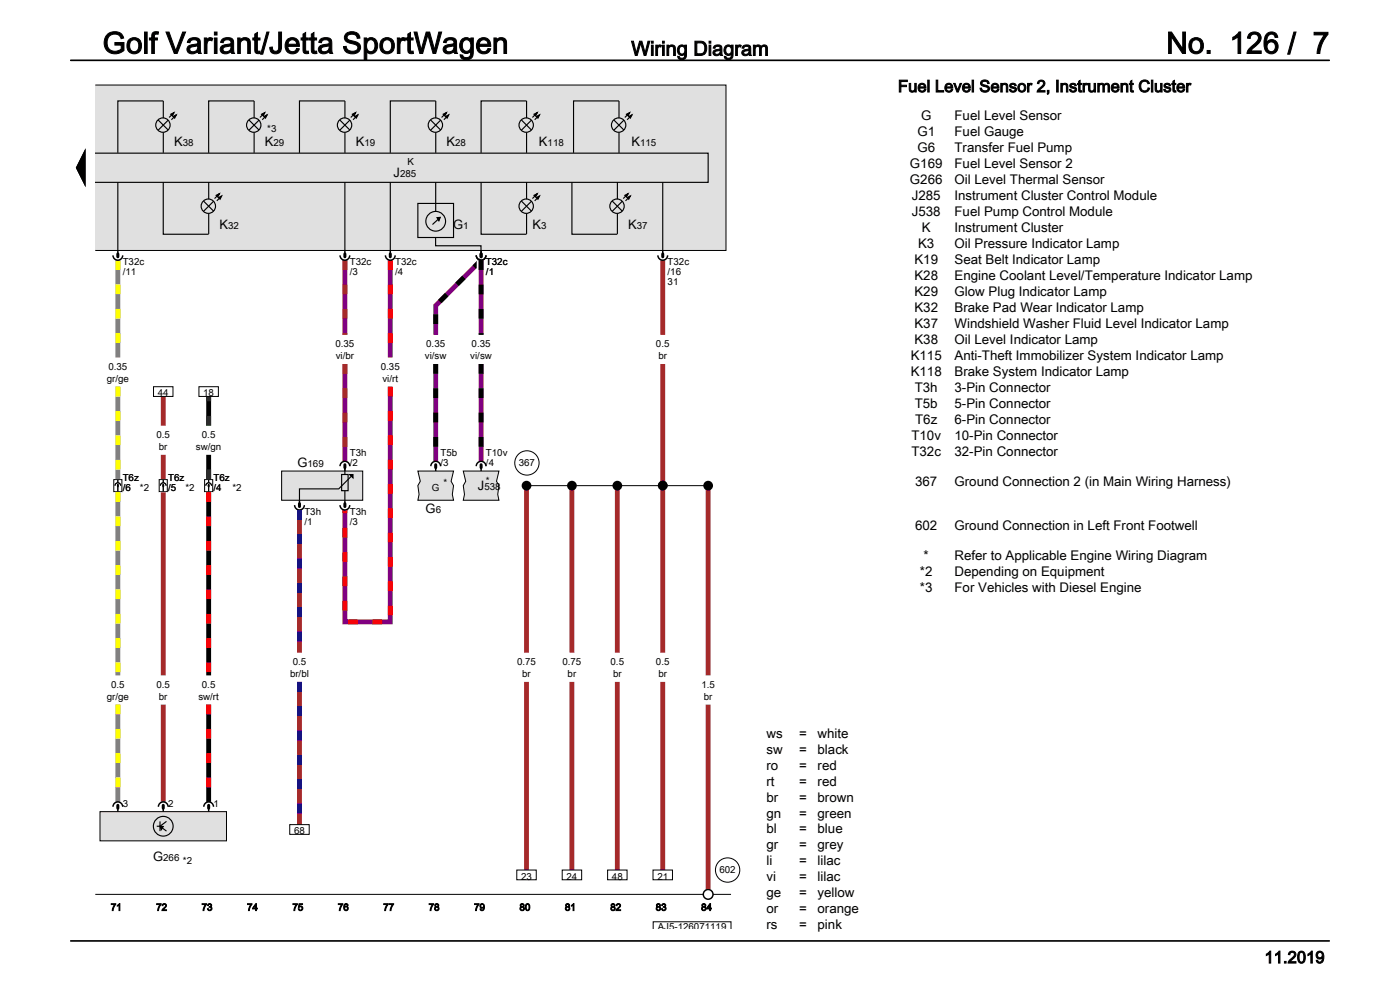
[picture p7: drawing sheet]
<svg xmlns="http://www.w3.org/2000/svg" width="297mm" height="210mm" viewBox="0 0 297 210" stroke-linecap="round" stroke-linejoin="round" font-family="sans-serif">
<path d="M20.2 189.7h134.9M138.6 197v-1.5h16.5v1.5" fill="none" stroke="#000" stroke-width=".21"/>
<path d="M20.2 18h133.8v35.1h-133.8z" fill="#e0e0e0"/>
<path d="M20.2 18h133.8v35.1h-133.8" fill="none" stroke="#000" stroke-width=".21"/>
<g fill="#000">
<path d="M18.2 31.5v8.2l-2.1-4.1zM36.2 24.2l.7-.3-.3 .7zM36.7 24.7l.7-.3-.3 .7zM55.5 24.2l.7-.3-.4 .7zM56 24.7l.7-.3-.4 .7zM74.8 24.2l.6-.3-.3 .7zM75.2 24.7l.7-.3-.3 .7zM94 24.2l.7-.3-.3 .7zM94.5 24.7l.7-.3-.4 .7zM113.3 24.2l.7-.3-.4 .7zM113.8 24.7l.7-.3-.4 .7zM132.9 24.2l.7-.3-.4 .7z"/>
<path d="M133.4 24.7l.7-.3-.4 .7zM45.9 41.4l.6-.3-.3 .7zM46.3 41.9l.7-.3-.3 .7zM92.7 46.2l.7-.1-.3 .7zM113.3 41.4l.7-.3-.4 .7zM113.8 41.9l.7-.3-.4 .7zM132.6 41.4l.6-.3-.3 .7zM133 41.9l.7-.3-.3 .7z"/>
</g>
<g fill="none" stroke="#000" stroke-width=".24">
<path d="M20.2 32.5h130v6.2h-130M25 38.7v14.4M33.6 25.5l2.1 2.1M34.6 38.7v11h9.7M34.6 25.1v-3.7h-9.6v11M34.6 28.1v4.3M35.7 25.5l-2.1 2.1M36.2 24.2l.7-.3-.3 .7zM36.7 24.7l.7-.3-.3 .7zM36.9 23.9l-1 1M37.4 24.4l-1 1M44.3 38.6v3.7"/>
<path d="M52.8 25.5l2.2 2.1M53.9 25.1v-3.7h-9.6v11M53.9 28.1v4.3M55 25.5l-2.2 2.1M55.5 24.2l.7-.3-.4 .7zM56 24.7l.7-.3-.4 .7zM56.2 23.9l-1.1 1M56.7 24.4l-1.1 1M72.1 25.5l2.1 2.1M73.2 38.7v14.4M73.2 25.1v-3.7h-9.7v11M73.2 28.1v4.3"/>
<path d="M74.2 25.5l-2.1 2.1M74.8 24.2l.6-.3-.3 .7zM75.2 24.7l.7-.3-.3 .7zM75.4 23.9l-1 1M75.9 24.4l-1 1M82.8 38.7v14.4M91.4 25.5l2.1 2.1M92.4 38.7v6.2M92.4 25.1v-3.7h-9.6v11M92.4 28.1v4.3M93.5 25.5l-2.1 2.1M94 24.2l.7-.3-.3 .7z"/>
<path d="M94.5 24.7l.7-.3-.4 .7zM94.7 23.9l-1 1M95.2 24.4l-1 1M102.1 38.7v11h9.6M110.6 25.5l2.2 2.1M111.7 25.1v-3.7h-9.6v11M111.7 28.1v4.3M111.7 38.6v3.7M112.8 25.5l-2.2 2.1M113.3 24.2l.7-.3-.4 .7zM113.8 24.7l.7-.3-.4 .7zM114 23.9l-1.1 1"/>
<path d="M114.5 24.4l-1.1 1M121.3 38.7v11h9.7M130.2 25.5l2.2 2.1M131 38.6v3.7M131.3 25.1v-3.7h-9.6v11M131.3 28.1v4.3M132.4 25.5l-2.2 2.1M132.9 24.2l.7-.3-.4 .7zM133.4 24.7l.7-.3-.4 .7zM133.6 23.9l-1 1M134.1 24.4l-1.1 1M140.6 38.7v14.4"/>
<path d="M43.2 42.7l2.1 2.1M44.3 45.3v4.3M45.3 42.7l-2.1 2.1M45.9 41.4l.6-.3-.3 .7zM46.3 41.9l.7-.3-.3 .7zM46.5 41.1l-1 1M47 41.6l-1 1M88.6 43.2h7.6v7.2h-7.6zM92.4 50.4v1.7h9.6v1.1M92.7 46.2l.7-.1-.3 .7zM93.4 46.1l-1.7 1.5M110.6 42.7l2.2 2.1"/>
<path d="M111.7 45.3v4.3M112.8 42.7l-2.2 2.1M113.3 41.4l.7-.3-.4 .7zM113.8 41.9l.7-.3-.4 .7zM114 41.1l-1.1 1M114.5 41.6l-1.1 1M129.9 42.7l2.1 2.1M131 45.3v4.3M132 42.7l-2.1 2.1M132.6 41.4l.6-.3-.3 .7zM133 41.9l.7-.3-.3 .7zM133.2 41.1l-1 1"/>
<path d="M133.7 41.6l-1 1"/>
<circle cx="34.6" cy="26.5" r="1.52"/>
<circle cx="53.8" cy="26.5" r="1.52"/>
<circle cx="73.1" cy="26.5" r="1.52"/>
<circle cx="92.4" cy="26.5" r="1.52"/>
<circle cx="111.6" cy="26.5" r="1.52"/>
<circle cx="131.2" cy="26.5" r="1.52"/>
<circle cx="44.2" cy="43.7" r="1.52"/>
<circle cx="92.4" cy="46.9" r="2.09"/>
<circle cx="111.6" cy="43.7" r="1.52"/>
<circle cx="130.9" cy="43.7" r="1.52"/>
</g>
<path d="M88.6 99.9h7.6l-.5 2.2 .5 .9-.2 1.9 .2 1.2h-7.6l.3-1.2-.3-1.9 .6-.9z" fill="#e0e0e0"/>
<path d="M88.6 99.9h7.6l-.5 2.2 .5 .9-.2 1.9 .2 1.2h-7.6l.3-1.2-.3-1.9 .6-.9z" fill="none" stroke="#000" stroke-width=".21"/>
<path d="M21.2 172.2h26.8v6.2h-26.8z" fill="#e0e0e0"/>
<path d="M24.1 101.7h1.8v2.6h-1.8zM33.8 101.7h1.7v2.6h-1.7zM43.4 101.7h1.7v2.6h-1.7zM21.2 172.2h26.8v6.2h-26.8z" fill="none" stroke="#000" stroke-width=".21"/>
<g fill="none" stroke="#000" stroke-width=".24">
<path d="M33.3 175.3h.6M33.9 175.3h.7l-.4 .7zM33.9 174.2v2.1M33.9 175.3l1.4 1M35.3 174.2l-1.4 1.1"/>
<circle cx="34.6" cy="175.3" r="2.09"/>
</g>
<path d="M33.9 175.3h.7l-.4 .7z" fill="#000"/>
<path d="M98.3 99.9h7.5l-.5 2.2 .5 .9-.2 1.9 .2 1.2h-7.5l.2-1.2-.2-1.9 .5-.9z" fill="#e0e0e0"/>
<g fill="none" stroke="#000" stroke-width=".21">
<path d="M98.3 99.9h7.5l-.5 2.2 .5 .9-.2 1.9 .2 1.2h-7.5l.2-1.2-.2-1.9 .5-.9zM111.2 103h39.5z"/>
<circle cx="111.8" cy="98.2" r="2.58"/>
<circle cx="154.4" cy="184.6" r="2.58"/>
</g>
<path d="M59.7 99.9h17.2v6.2h-17.2z" fill="#e0e0e0"/>
<path d="M42.2 82h4.1v2.1h-4.1zM59.7 99.9h17.2v6.2h-17.2zM24.4 103a.6 .6 0 0 1 .6-.6 .6 .6 0 0 1 .6 .6M25 101.8v.6M25 103.3v.9M34 103a.6 .6 0 0 1 .6-.6 .6 .6 0 0 1 .6 .6M34.6 101.8v.6M34.6 103.3v.9M43.7 103a.6 .6 0 0 1 .6-.6 .6 .6 0 0 1 .6 .6M44.3 101.8v.6M44.3 103.3v.9" fill="none" stroke="#000" stroke-width=".21"/>
<path d="M73.2 99.3v1.3M71.8 103.7h-8.3v2.4M72.5 100.7h1.3v3.4h-1.3zM73.2 104.1v2M74.2 100.7h.7v.7zM74.5 101l-2.7 2.8" fill="none" stroke="#000" stroke-width=".24"/>
<g fill="#000">
<path d="M74.2 100.7h.7v.7z"/>
<circle cx="140.6" cy="103" r="1.03"/>
<circle cx="150.2" cy="103" r="1.03"/>
</g>
<g fill="none" stroke="#fff" stroke-width="1.9" stroke-linecap="butt">
<path d="M25 55.2v20.6M140.6 55.2v15.8M92.4 71v-6.2l9.7-9.6v15.8M92.4 77.2v20.7M102.1 77.2v20.7M140.6 77.2v25.8M25 82v19.6M44.3 84.1v6.2M44.3 96.5v5.1M25 104.4v38.9M34.6 104.4v38.9M44.3 104.4v38.9"/>
<path d="M150.2 103v40.3M25 149.5v20.6M34.6 149.5v20.6M44.3 149.5v20.6M150.2 149.5v39.2"/>
</g>
<path d="M92.4 71v-6.2l9.7-9.6v15.8M92.4 77.2v20.7M102.1 77.2v20.7" fill="none" stroke="#800080" stroke-width="1" stroke-linecap="butt"/>
<path d="M102.1 55.2v15.8M102.1 55.2l-9.7 9.6v6.2M92.4 77.2v20.7M102.1 77.2v20.7" fill="none" stroke="#000" stroke-width="1" stroke-dasharray="2.1 3.1" stroke-linecap="butt"/>
<g fill="none" stroke="#000" stroke-width=".31">
<path d="M24 54.2a1.03 1.03 0 0 0 1 1 1.03 1.03 0 0 0 1-1M25 53.1v1.1M101 54.2a1.03 1.03 0 0 0 1.1 1 1.03 1.03 0 0 0 1-1M102.1 53.1v1.1M139.6 54.2a1.03 1.03 0 0 0 1 1 1.03 1.03 0 0 0 1-1M140.6 53.1v1.1M91.4 98.9a1.03 1.03 0 0 1 1-1 1.03 1.03 0 0 1 1.1 1M92.4 98.9v1M101 98.9a1.03 1.03 0 0 1 1.1-1 1.03 1.03 0 0 1 1 1M102.1 98.9v1M24 171.1a1.03 1.03 0 0 1 1-1 1.03 1.03 0 0 1 1 1M25 171.1v1.1"/>
<path d="M33.6 171.1a1.03 1.03 0 0 1 1-1 1.03 1.03 0 0 1 1.1 1M34.6 171.1v1.1M43.2 171.1a1.03 1.03 0 0 1 1.1-1 1.03 1.03 0 0 1 1 1M44.3 171.1v1.1"/>
</g>
<path d="M25 53.9v.6M102.1 53.9v.6M140.6 53.9v.6M92.4 98.6v.6M102.1 98.6v.6M25 170.8v.6M34.6 170.8v.6M44.3 170.8v.6" fill="none" stroke="#000" stroke-width=".64"/>
<path d="M25 55.2v20.6M25 82v19.6M25 104.4v38.9M25 149.5v20.6" fill="none" stroke="#808080" stroke-width="1" stroke-linecap="butt"/>
<path d="M25 55.2v20.6M25 82v19.6M25 104.4v38.9M25 149.5v20.6" fill="none" stroke="#ff0" stroke-width="1" stroke-dasharray="2.1 3.1" stroke-linecap="butt"/>
<path d="M25 102.8v.4M34.6 102.8v.4M44.3 102.8v.4" fill="none" stroke="#000" stroke-width=".37"/>
<path d="M140.6 55.2v15.8M140.6 77.2v25.8M34.6 104.4v38.9M150.2 103v40.3M34.6 149.5v20.6M150.2 149.5v39.2" fill="none" stroke="#a52a2a" stroke-width="1" stroke-linecap="butt"/>
<path d="M44.3 84.1v6.2M44.3 96.5v5.1M44.3 104.4v38.9M44.3 149.5v20.6" fill="none" stroke="#000" stroke-width="1" stroke-linecap="butt"/>
<path d="M44.3 104.4v38.9M44.3 149.5v20.6" fill="none" stroke="#f00" stroke-width="1" stroke-dasharray="2.1 3.1" stroke-linecap="butt"/>
<path d="M44.3 90.3v-6.2M44.3 101.6v-5.1" fill="none" stroke="#008000" stroke-width="1" stroke-dasharray="2.1 3.1" stroke-linecap="butt"/>
<circle cx="150.2" cy="189.7" r="1.03" fill="#fff"/>
<g fill="none" stroke="#000" stroke-width=".31">
<path d="M72.1 54.2a1.03 1.03 0 0 0 1.1 1 1.03 1.03 0 0 0 1-1M73.2 53.1v1.1M81.8 54.2a1.03 1.03 0 0 0 1 1 1.03 1.03 0 0 0 1-1M82.8 53.1v1.1M72.1 98.9a1.03 1.03 0 0 1 1.1-1 1.03 1.03 0 0 1 1 1M73.2 98.9v1M62.5 107.1a1.03 1.03 0 0 0 1 1.1 1.03 1.03 0 0 0 1.1-1.1M63.5 106.1v1M72.1 107.1a1.03 1.03 0 0 0 1.1 1.1 1.03 1.03 0 0 0 1-1.1M73.2 106.1v1"/>
<circle cx="150.2" cy="189.7" r="1.03"/>
</g>
<g fill="none" stroke="#fff" stroke-width="1.9" stroke-linecap="butt">
<path d="M73.2 55.2v15.8M82.8 55.2v20.6M73.2 77.2v20.7M34.6 84.1v6.2M34.6 96.5v5.1M82.8 82v49.9h-9.6v-23.7M63.5 108.2v30.3M111.7 103v35.5M121.3 103v35.5M131 103v35.5M140.6 103v35.5M63.5 144.6v30.3"/>
<path d="M111.7 144.6v40M121.3 144.6v40M131 144.6v40M140.6 144.6v40"/>
</g>
<path d="M34.6 84.1v6.2M34.6 96.5v5.1M63.5 108.2v30.3M111.7 103v35.5M121.3 103v35.5M131 103v35.5M140.6 103v35.5M63.5 144.6v30.3M111.7 144.6v40M121.3 144.6v40M131 144.6v40M140.6 144.6v40" fill="none" stroke="#a52a2a" stroke-width="1" stroke-linecap="butt"/>
<path d="M32.6 82h4.1v2.1h-4.1zM34 103a.6 .6 0 0 1 .6-.6 .6 .6 0 0 1 .6 .6M34.6 101.8v.6M34.6 103.3v.9M61.5 174.9h4.1v2.1h-4.1zM109.6 184.6h4.2v2h-4.2zM119.3 184.6h4.1v2h-4.1zM128.9 184.6h4.1v2h-4.1zM138.5 184.6h4.2v2h-4.2z" fill="none" stroke="#000" stroke-width=".21"/>
<g fill="#000">
<circle cx="111.7" cy="103" r="1.03"/>
<circle cx="121.3" cy="103" r="1.03"/>
<circle cx="131" cy="103" r="1.03"/>
<circle cx="140.6" cy="103" r="1.03"/>
</g>
<path d="M34.6 102.8v.4" fill="none" stroke="#000" stroke-width=".37"/>
<path d="M73.2 55.2v15.8M82.8 55.2v20.6M73.2 77.2v20.7M82.8 82v49.9h-9.6v-23.7" fill="none" stroke="#800080" stroke-width="1" stroke-linecap="butt"/>
<path d="M73.2 55.2v15.8M73.2 77.2v20.7" fill="none" stroke="#a52a2a" stroke-width="1" stroke-dasharray="2.1 3.1" stroke-linecap="butt"/>
<path d="M73.2 53.9v.6M82.8 53.9v.6M73.2 98.6v.6M63.5 106.8v.7M73.2 106.8v.7" fill="none" stroke="#000" stroke-width=".64"/>
<path d="M82.8 55.2v20.6M82.8 82v49.9h-9.6v-23.7" fill="none" stroke="#f00" stroke-width="1" stroke-dasharray="2.1 3.1" stroke-linecap="butt"/>
<path d="M63.5 108.2v30.3M63.5 144.6v30.3" fill="none" stroke="#00f" stroke-width="1" stroke-dasharray="2.1 3.1" stroke-linecap="butt"/>
<path d="M15 12.8h267M15 199.6h267" fill="none" stroke="#000" stroke-width=".35"/>
<g font-size="6.3">
<text x="21.8" y="11.3">Golf Variant/Jetta SportWagen</text>
<text x="247.4" y="11.3">No. 126 / 7</text>
</g>
<text font-size="4.2" x="133.9" y="11.8">Wiring Diagram</text>
<g font-size="3.5">
<text x="190.5" y="19.5">Fuel Level Sensor 2, Instrument Cluster</text>
<text x="268.2" y="204.3">11.2019</text>
</g>
<g font-size="2.8">
<text x="194.6" y="28.9">G1</text>
<text x="195.4" y="25.5">G</text>
<text x="202.5" y="25.5">Fuel Level Sensor</text>
<text x="202.5" y="28.9">Fuel Gauge</text>
<text x="36.9" y="31">K</text>
<text x="56.2" y="31">K</text>
<text x="75.5" y="31">K</text>
<text x="94.7" y="31">K</text>
<text x="114.3" y="31">K</text>
<text x="133.9" y="31">K</text>
<text x="193" y="35.7">G169</text>
<text x="194.6" y="32.3">G6</text>
<text x="202.5" y="32.3">Transfer Fuel Pump</text>
<text x="202.5" y="35.7">Fuel Level Sensor 2</text>
<text x="83.5" y="37.4">J</text>
<text x="193" y="39.1">G266</text>
<text x="202.5" y="39.1">Oil Level Thermal Sensor</text>
<text x="193.4" y="42.5">J285</text>
<text x="193.4" y="45.8">J538</text>
<text x="202.5" y="42.5">Instrument Cluster Control Module</text>
<text x="202.5" y="45.8">Fuel Pump Control Module</text>
<text x="46.6" y="48.6">K</text>
<text x="96.1" y="48.6">G</text>
<text x="113" y="48.6">K</text>
<text x="133.3" y="48.6">K</text>
<text x="194.8" y="52.6">K3</text>
<text x="195.6" y="49.2">K</text>
<text x="202.5" y="49.2">Instrument Cluster</text>
<text x="202.5" y="52.6">Oil Pressure Indicator Lamp</text>
<text x="194" y="56">K19</text>
<text x="194" y="59.4">K28</text>
<text x="202.5" y="56">Seat Belt Indicator Lamp</text>
<text x="202.5" y="59.4">Engine Coolant Level/Temperature Indicator Lamp</text>
<text x="194" y="62.8">K29</text>
<text x="202.5" y="62.8">Glow Plug Indicator Lamp</text>
<text x="194" y="66.2">K32</text>
<text x="194" y="69.5">K37</text>
<text x="202.5" y="66.2">Brake Pad Wear Indicator Lamp</text>
<text x="202.5" y="69.5">Windshield Washer Fluid Level Indicator Lamp</text>
<text x="193.2" y="76.3">K115</text>
<text x="194" y="72.9">K38</text>
<text x="202.5" y="72.9">Oil Level Indicator Lamp</text>
<text x="202.5" y="76.3">Anti-Theft Immobilizer System Indicator Lamp</text>
<text x="193.2" y="79.7">K118</text>
<text x="194.1" y="83.1">T3h</text>
<text x="202.5" y="79.7">Brake System Indicator Lamp</text>
<text x="202.5" y="83.1">3-Pin Connector</text>
<text x="194.1" y="86.5">T5b</text>
<text x="194.1" y="89.9">T6z</text>
<text x="202.5" y="86.5">5-Pin Connector</text>
<text x="202.5" y="89.9">6-Pin Connector</text>
<text x="193.4" y="93.3">T10v</text>
<text x="202.5" y="93.3">10-Pin Connector</text>
<text x="63.1" y="99.1">G</text>
<text x="193.4" y="96.6">T32c</text>
<text x="202.5" y="96.6">32-Pin Connector</text>
<text x="101.4" y="103.9">J</text>
<text x="194.1" y="103">367</text>
<text x="202.5" y="103">Ground Connection 2 (in Main Wiring Harness)</text>
<text x="90.3" y="108.8">G</text>
<text x="194.1" y="112.4">602</text>
<text x="202.5" y="112.4">Ground Connection in Left Front Footwell</text>
<text x="195.9" y="118.8">*</text>
<text x="202.5" y="118.8">Refer to Applicable Engine Wiring Diagram</text>
<text x="195.2" y="122.2">*2</text>
<text x="195.2" y="125.6">*3</text>
<text x="202.5" y="122.2">Depending on Equipment</text>
<text x="202.5" y="125.6">For Vehicles with Diesel Engine</text>
<text x="162.6" y="156.5">ws</text>
<text x="162.6" y="159.9">sw</text>
<text x="169.5" y="156.5">=</text>
<text x="169.5" y="159.9">=</text>
<text x="173.4" y="156.5">white</text>
<text x="173.4" y="159.9">black</text>
<text x="162.6" y="163.3">ro</text>
<text x="162.6" y="166.6">rt</text>
<text x="169.5" y="163.3">=</text>
<text x="169.5" y="166.6">=</text>
<text x="173.4" y="163.3">red</text>
<text x="173.4" y="166.6">red</text>
<text x="162.6" y="170">br</text>
<text x="162.6" y="173.4">gn</text>
<text x="169.5" y="170">=</text>
<text x="169.5" y="173.4">=</text>
<text x="173.4" y="170">brown</text>
<text x="173.4" y="173.4">green</text>
<text x="162.6" y="176.8">bl</text>
<text x="169.5" y="176.8">=</text>
<text x="173.4" y="176.8">blue</text>
<text x="32.5" y="182.7">G</text>
<text x="162.6" y="180.2">gr</text>
<text x="162.6" y="183.6">li</text>
<text x="169.5" y="180.2">=</text>
<text x="169.5" y="183.6">=</text>
<text x="173.4" y="180.2">grey</text>
<text x="173.4" y="183.6">lilac</text>
<text x="162.6" y="187">vi</text>
<text x="162.6" y="190.3">ge</text>
<text x="169.5" y="187">=</text>
<text x="169.5" y="190.3">=</text>
<text x="173.4" y="187">lilac</text>
<text x="173.4" y="190.3">yellow</text>
<text x="162.6" y="193.7">or</text>
<text x="162.6" y="197.1">rs</text>
<text x="169.5" y="193.7">=</text>
<text x="169.5" y="197.1">=</text>
<text x="173.4" y="193.7">orange</text>
<text x="173.4" y="197.1">pink</text>
</g>
<g font-size="2.1">
<text x="56.7" y="28">*3</text>
<text x="38.8" y="31">38</text>
<text x="58" y="31">29</text>
<text x="77.3" y="31">19</text>
<text x="86.4" y="35">K</text>
<text x="96.6" y="31">28</text>
<text x="116.2" y="31">118</text>
<text x="135.8" y="31">115</text>
<text x="84.9" y="37.4">285</text>
<text x="48.4" y="48.6">32</text>
<text x="98.3" y="48.6">1</text>
<text x="114.8" y="48.6">3</text>
<text x="135.1" y="48.6">37</text>
<text x="26" y="56.2">T32c</text>
<text x="26" y="58.3">/11</text>
<text x="74.2" y="56.2">T32c</text>
<text x="74.2" y="58.3">/3</text>
<text x="83.8" y="56.2">T32c</text>
<text x="83.8" y="58.3">/4</text>
<text x="103.1" y="56.2">T32c</text>
<text x="103.1" y="58.3">/1</text>
<text x="141.6" y="56.2">T32c</text>
<text x="141.6" y="58.3">/16</text>
<text x="141.6" y="60.4">31</text>
<text x="71.2" y="73.6">0.35</text>
<text x="71.2" y="76.2">vi/br</text>
<text x="90.1" y="76.2">vi/sw</text>
<text x="90.4" y="73.6">0.35</text>
<text x="99.8" y="76.2">vi/sw</text>
<text x="100.1" y="73.6">0.35</text>
<text x="139.2" y="73.6">0.5</text>
<text x="139.7" y="76.2">br</text>
<text x="22.6" y="81">gr/ge</text>
<text x="23" y="78.4">0.35</text>
<text x="80.8" y="78.4">0.35</text>
<text x="81.1" y="81">vi/rt</text>
<text x="33.5" y="84.1">44</text>
<text x="43.1" y="84.1">18</text>
<text x="33.2" y="92.9">0.5</text>
<text x="33.7" y="95.4">br</text>
<text x="41.6" y="95.4">sw/gn</text>
<text x="42.8" y="92.9">0.5</text>
<text x="26" y="102">T6z</text>
<text x="35.7" y="102">T6z</text>
<text x="45.3" y="102">T6z</text>
<text x="65.3" y="99.1">169</text>
<text x="74.2" y="96.8">T3h</text>
<text x="74.2" y="98.9">/2</text>
<text x="93.5" y="96.8">T5b</text>
<text x="93.5" y="98.9">/3</text>
<text x="103.1" y="96.8">T10v</text>
<text x="103.1" y="98.9">/4</text>
<text x="110.1" y="98.9">367</text>
<text x="26" y="104">/6</text>
<text x="29.7" y="104">*2</text>
<text x="35.7" y="104">/5</text>
<text x="39.3" y="104">*2</text>
<text x="45.3" y="104">/4</text>
<text x="49.3" y="104">*2</text>
<text x="91.6" y="104.2">G</text>
<text x="94.1" y="103">*</text>
<text x="102.8" y="103.9">538</text>
<text x="103" y="102.7">*</text>
<text x="64.6" y="109.2">T3h</text>
<text x="64.6" y="111.3">/1</text>
<text x="74.2" y="109.2">T3h</text>
<text x="74.2" y="111.3">/3</text>
<text x="92.4" y="108.8">6</text>
<text x="61.5" y="143.6">br/bl</text>
<text x="62.1" y="141">0.5</text>
<text x="109.7" y="141">0.75</text>
<text x="110.8" y="143.6">br</text>
<text x="119.3" y="141">0.75</text>
<text x="120.4" y="143.6">br</text>
<text x="129.5" y="141">0.5</text>
<text x="130" y="143.6">br</text>
<text x="139.2" y="141">0.5</text>
<text x="139.7" y="143.6">br</text>
<text x="22.6" y="148.4">gr/ge</text>
<text x="23.6" y="145.8">0.5</text>
<text x="33.2" y="145.8">0.5</text>
<text x="33.7" y="148.4">br</text>
<text x="42.1" y="148.4">sw/rt</text>
<text x="42.8" y="145.8">0.5</text>
<text x="148.8" y="145.8">1.5</text>
<text x="149.3" y="148.4">br</text>
<text x="26" y="171.1">3</text>
<text x="35.7" y="171.1">2</text>
<text x="45.3" y="171.1">1</text>
<text x="62.4" y="177">68</text>
<text x="34.6" y="182.7">266 *2</text>
<text x="152.6" y="185.3">602</text>
<text x="110.5" y="186.6">23</text>
<text x="120.2" y="186.6">24</text>
<text x="129.8" y="186.6">48</text>
<text x="139.4" y="186.6">21</text>
<text x="23.5" y="193.2">71</text>
<text x="33.1" y="193.2">72</text>
<text x="42.8" y="193.2">73</text>
<text x="52.4" y="193.2">74</text>
<text x="62" y="193.2">75</text>
<text x="71.7" y="193.2">76</text>
<text x="81.3" y="193.2">77</text>
<text x="90.9" y="193.2">78</text>
<text x="100.6" y="193.2">79</text>
<text x="110.2" y="193.2">80</text>
<text x="119.8" y="193.2">81</text>
<text x="129.5" y="193.2">82</text>
<text x="139.1" y="193.2">83</text>
<text x="139.5" y="197.3">AJ5-126071119</text>
<text x="148.7" y="193.2">84</text>
</g>
</svg>
